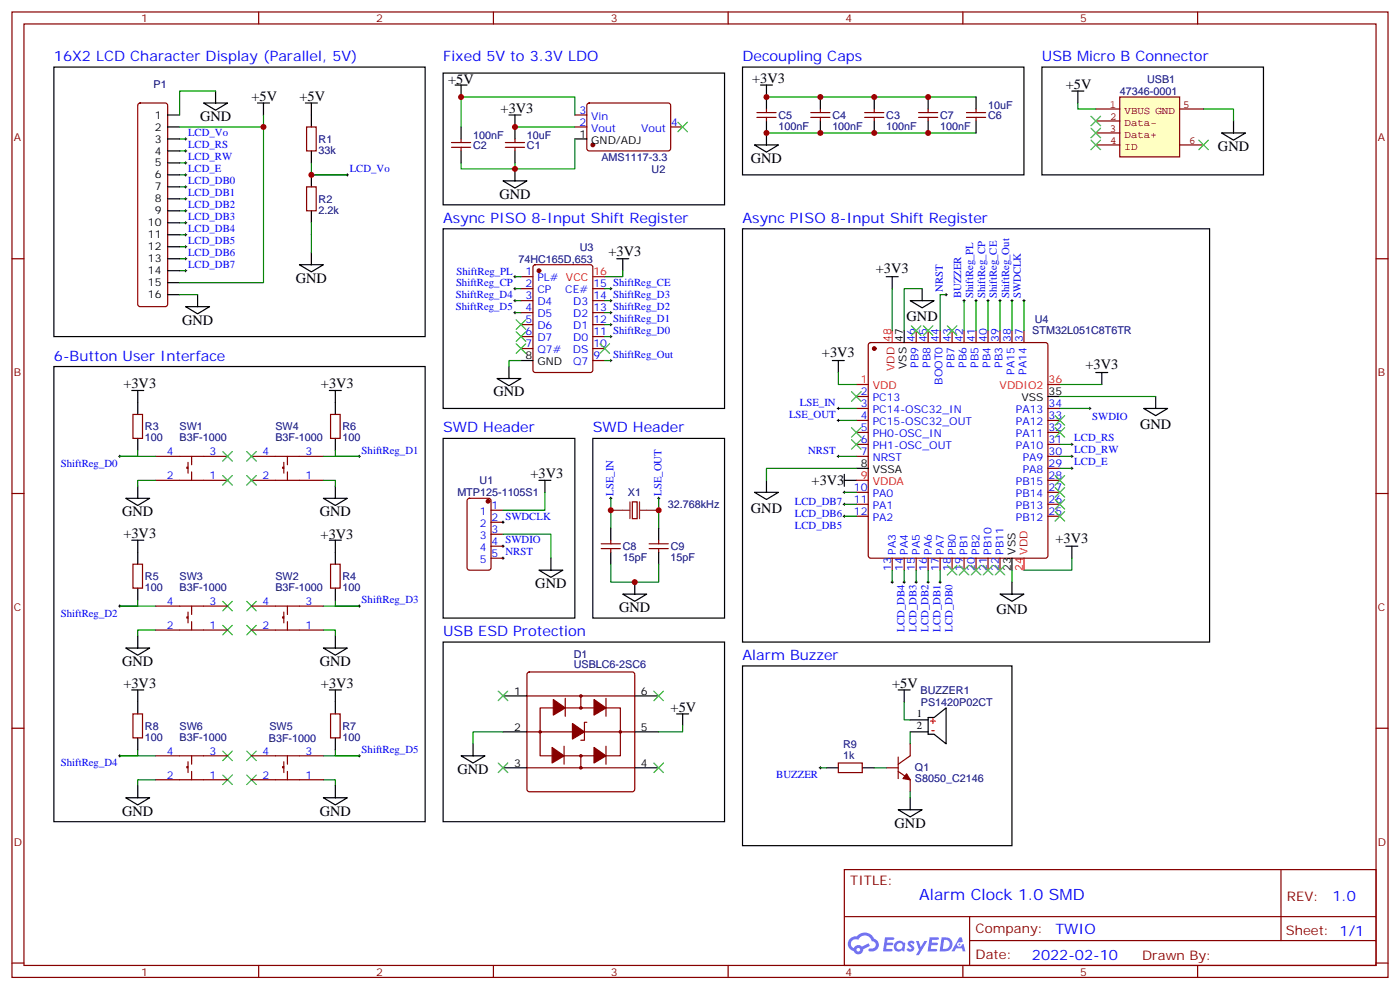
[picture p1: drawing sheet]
<svg xmlns="http://www.w3.org/2000/svg" width="412mm" height="292mm" viewBox="0 0 412 292" stroke-linecap="round" stroke-linejoin="round" font-family="sans-serif">
<g fill="none" stroke="#870000" stroke-width=".35">
<path d="M3.5 3.5h405.4v284.4h-405.4zM7.1 7.1h398.2v277.2h-398.2zM76.2 3.5v3.6M145.3 3.5v3.6M214.5 3.5v3.6M283.6 3.5v3.6M352.8 3.5v3.6M3.5 76.2h3.6M405.3 76.2h3.6M3.5 145.3h3.6M405.3 145.3h3.6M3.5 214.5h3.6"/>
<path d="M405.3 214.5h3.6M248.7 256.1h156.6v28.2h-156.6zM377.3 256.1v20.9M248.7 270h156.5M285.6 277h119.6M285.6 270v14.1M3.5 283.6h3.6M76.2 284.3v3.6M145.3 284.3v3.6M214.5 284.3v3.6M283.6 284.3v3.6M352.8 284.3v3.6"/>
<path d="M405.3 283.6h3.6"/>
</g>
<g fill="#5487ff">
<path d="M267.7 277.3a1.22 1.22 0 0 1 1.7 .3l-.4 .5a.47 .47 0 0 0-.3-.4 .47 .47 0 0 0-.5 .2l.1 .3a1.14 1.14 0 0 1 .8 1.7 1.14 1.14 0 0 1-1.9 0l-.2-.2 .5-.5 .7 .4a.29 .29 0 0 0 .3-.3 .29 .29 0 0 0-.2-.3 1.04 1.04 0 0 1-.6-1.7z"/>
<path d="M260.7 276h2.4l.3 .2-.2 .5-1.8 .1-.1 .8h1.5l.3 .4-.3 .4h-1.6l-.2 1.1h1.7l.2 .3-.2 .3-2.6 .1z"/>
<path d="M273.8 276h2.4l.3 .2-.1 .5-1.8 .1-.2 .8h1.6l.3 .4-.4 .4h-1.6l-.1 1.1h1.7l.2 .3-.2 .3-2.6 .1z"/>
<path d="M282.6 276.1h.7l.3 1.2-.6 .3a.69 .69 0 0 0-1 .3 .69 .69 0 0 0 .4 1 .69 .69 0 0 0 .9-.7l.5-.2 .6 2.2h-.8l-.2-.9h-1.8l-.5 .9h-.8z"/>
<path d="M269.8 277.1h.8l.6 1.8 1.1-1.8h.9l-2.6 4.2h-.8l.9-1.5z"/>
<path d="M277.4 276.1l-.6 4.1h1.3a2.11 2.11 0 0 0 2.5-2.1 2.11 2.11 0 0 0-2.5-2zM278.1 276.8a1.39 1.39 0 0 1 1.7 1.4 1.39 1.39 0 0 1-1.8 1.3h-.3z"/>
<path d="M263.7 277.7a1.54 1.54 0 0 0-.1 2.1 1.54 1.54 0 0 0 2.2 .2l.6 .2 .3-2.3-.2-.2-.4-.1a1.49 1.49 0 0 0-2.4 .1zM264 278.7a.94 .94 0 0 1 1.8 0 .94 .94 0 0 1-1.8 0z"/>
<path d="M250.4 276.4a2.18 2.18 0 0 0 1.1 3.7 1.44 1.44 0 0 0 1.6 1 1.44 1.44 0 0 0 1.2-1.5l2-1-.5-.8-1.9 1a1.47 1.47 0 0 0-2.4 .4 1.39 1.39 0 0 1-.7-1.9 1.39 1.39 0 0 1 2-.5 2.12 2.12 0 0 1 2.2-1.3 2.12 2.12 0 0 1 1.9 1.7 1.14 1.14 0 0 1 1.1 1.4 1.14 1.14 0 0 1-1.7 .8 .43 .43 0 0 0-.5 .3 .43 .43 0 0 0 .4 .5 1.98 1.98 0 0 0 2.5-1.2 1.98 1.98 0 0 0-1.2-2.5 3.1 3.1 0 0 0-5.3-.7l-.9 .1zM252.3 279.7a.55 .55 0 0 1 1.1 0 .55 .55 0 0 1-1.1 0z"/>
<circle cx="282.6" cy="278.1" r=".26"/>
</g>
<g fill="none" stroke="#870000" stroke-width=".35">
<path d="M169.3 37.4h3.6M169.3 33.9h3.6M173.1 30.5l.5-.2 23.5 .1 .5 .6-.1 13-.7 .5-23.5-.1-.4-.7v-12.7zM197.6 37.4h3.5M157.2 78.2l.5-.2h16.2l.7 .4v30.6l-.4 .7h-16.5l-.7-.4v-30.6zM153.5 81.5h3.5M153.5 85h3.5M153.5 88.5h3.5M153.5 92.1h3.5M153.5 95.6h3.5M153.5 99.1h3.5M174.6 85h3.6"/>
<path d="M174.6 88.5h3.6M174.6 92.1h3.6M174.6 95.6h3.6M174.6 99.1h3.6M153.5 102.7h3.5M174.6 102.7h3.6M174.6 106.2h3.6M45.9 134.4h21.1M55.4 137.6h-.4v.3h.4M55.4 136.2v3.1M56.4 134.4v2.5M56.4 139v2.5"/>
<path d="M74.1 134.4h21.1M83.6 137.6h-.3v.3h.3M83.6 136.2v3.1M84.7 134.4v2.5M84.7 139v2.5M45.9 141.5h21.1M74.1 141.5h21.1"/>
</g>
<g fill="#870000" stroke="#870000" stroke-width=".35">
<circle cx="174.6" cy="42.7" r=".53"/>
<circle cx="158.7" cy="79.7" r=".53"/>
</g>
<path d="M169.3 40.9h3.6M153.5 106.2h3.5" fill="none" stroke="#000" stroke-width=".35"/>
<path d="M174.6 81.5h3.6" fill="none" stroke="#f00" stroke-width=".35"/>
<path d="M155.5 198.1l.4-.2h30.4l.5 .2 .2 .5v33.9l-.3 .5-.4 .2h-30.4l-.5-.2-.2-.5v-33.9z" fill="#fff" stroke="#870000" stroke-width=".35"/>
<path d="M148.2 205h7M148.2 215.5h7M187 205h7M187 215.5h7M148.2 226.1h7M187 226.1h7" fill="none" stroke="#000" stroke-width=".35"/>
<g fill="none" stroke="#870000" stroke-width=".35">
<path d="M155.2 205h31.8M155.2 215.5h31.8M159.1 208.5h23.6v14.1h-23.6zM166.2 219.8v5.3M166.5 205.7v5.3M171.1 205v3.5M172.9 212.7h-.7v5.3h-1.1M178.5 205.7v5.3M178.5 219.8v5.3M155.2 226.1h31.8M171.1 222.6v3.5"/>
<circle cx="159.1" cy="215.5" r=".35"/>
<circle cx="171.1" cy="208.5" r=".35"/>
<circle cx="171.1" cy="205" r=".35"/>
<circle cx="182.7" cy="215.5" r=".35"/>
<circle cx="171.1" cy="222.6" r=".35"/>
<circle cx="171.1" cy="226.1" r=".35"/>
</g>
<g fill="#870000" stroke="#870000" stroke-width=".35">
<path d="M168.6 213.1l3.6 2.4-3.6 2.2z"/>
<path d="M163 206l3.5 2.5-3.5 2.1z"/>
<path d="M175 206l3.5 2.5-3.5 2.1z"/>
<path d="M162.6 220.1l3.6 2.5-3.6 2.1z"/>
<path d="M175 220.1l3.5 2.5-3.5 2.1z"/>
</g>
<path d="M329.8 28.6h17.7v17.6h-17.7z" fill="#ffffc2" stroke="#850000" stroke-width=".35"/>
<path d="M322.8 32.1h7M322.8 35.6h7M322.8 39.2h7M347.5 32.1h7M322.8 42.7h7M347.5 42.7h7" fill="none" stroke="#850000" stroke-width=".35"/>
<g fill="none" stroke="#870000" stroke-width=".35">
<path d="M40.8 30.5l.5-.2h7.4l.5 .2 .2 .5v58.6l-.2 .5-.5 .2h-7.4l-.5-.2-.2-.5v-58.6zM90.3 37.4h2.8v7.1h-2.8zM223 34.6h5.6M223 33.2h5.6M225.8 32.1v1.1M225.8 34.6v1M238.8 34.6h5.7M238.8 33.2h5.7M241.7 32.1v1.1M241.7 34.6v1M254.7 34.6h5.6M254.7 33.2h5.6"/>
<path d="M257.5 32.1v1.1M257.5 34.6v1M270.6 34.6h5.6M270.6 33.2h5.6M273.4 32.1v1.1M273.4 34.6v1M284.7 34.6h5.6M284.7 33.2h5.6M287.5 32.1v1.1M287.5 34.6v1M90.3 55h2.8v7.1h-2.8zM133 42h5.6"/>
<path d="M133 43.4h5.6M135.8 40.9v1.1M135.8 43.4v1.1M148.9 42h5.6M148.9 43.4h5.6M151.7 40.9v1.1M151.7 43.4v1.1M269.9 97.4v3.5M273.4 97.4v3.5M276.9 97.4v3.5M280.5 97.4v3.5M284 97.4v3.5"/>
<path d="M287.5 97.4v3.5M291 97.4v3.5M294.6 97.4v3.5M298.1 97.4v3.5M301.6 97.4v3.5M252.2 116.8h3.6M256 101.1l.5-.2h51.5l.5 .2 .2 .5v62.1l-.3 .5-.4 .2h-51.5l-.5-.2-.2-.5v-62.1zM39.2 122.1h2.8v7h-2.8zM97.4 122.1h2.8v7h-2.8zM252.2 120.3h3.6M252.2 123.8h3.6M252.2 127.4h3.6"/>
<path d="M252.2 130.9h3.6M252.2 134.4h3.6M308.7 120.3h3.5M308.7 123.8h3.5M308.7 127.4h3.5M308.7 130.9h3.5M308.7 134.4h3.5M308.7 137.9h3.5M137.8 147l.5-.2h5.6l.7 .4v20l-.4 .7h-5.9l-.7-.4v-20zM144.6 150.3h3.6M144.6 153.8h3.6M144.6 157.3h3.6"/>
<path d="M179.9 159.1v1.1M186.3 147.8h1.4v5h-1.4zM194 159.1v1.1M252.2 145h3.6M252.2 148.5h3.6M252.2 152h3.6M308.7 145h3.5M308.7 148.5h3.5M308.7 152h3.5M308.7 141.5h3.5M39.2 166.2h2.8v7h-2.8zM45.9 178.5h21.1"/>
<path d="M56.4 178.5v2.5M74.1 178.5h21.1M84.7 178.5v2.5M97.4 166.2h2.8v7h-2.8zM144.6 160.9h3.6M144.6 164.4h3.6M177.1 161.6h5.6M177.1 160.2h5.6M179.9 161.6v1M191.2 161.6h5.6M191.2 160.2h5.6M194 161.6v1"/>
<path d="M262.8 164.4v3.5M266.3 164.4v3.5M269.9 164.4v3.5M273.4 164.4v3.5M276.9 164.4v3.5M280.5 164.4v3.5M284 164.4v3.5M287.5 164.4v3.5M291 164.4v3.5M294.6 164.4v3.5M45.9 185.6h21.1M55.4 181.7h-.4v.3h.4"/>
<path d="M55.4 180.3v3.1M56.4 183.1v2.5M74.1 185.6h21.1M83.6 181.7h-.3v.3h.3M83.6 180.3v3.1M84.7 183.1v2.5M39.2 210.3h2.8v7h-2.8zM97.4 210.3h2.8v7h-2.8zM268.1 219.1v3.5l-3.5 2.5M45.9 222.6h21.1M45.9 229.7h21.1M55.4 225.8h-.4v.3h.4"/>
<path d="M55.4 224.4v3.1M56.4 222.6v2.5M56.4 227.2v2.5M74.1 222.6h21.1M74.1 229.7h21.1M83.6 225.8h-.3v.3h.3M83.6 224.4v3.1M84.7 222.6v2.5M84.7 227.2v2.5M246.9 224.7h7.1v2.8h-7.1zM261.1 226.1h3.5M264.6 227.2l3.5 2.5v3.5"/>
<path d="M264.6 223v6.3"/>
</g>
<g fill="none" stroke="#000" stroke-width=".35">
<path d="M15.9 19.8h109.3v79.3h-109.3zM218.7 19.8h82.9v31.7h-82.9zM306.9 19.8h65.3v31.7h-65.3zM49.4 33.9h3.5M49.4 37.4h3.5M60 30.3h7l-3.5 2.2zM63.5 26.8v3.5M75.8 30.3h3.6M77.6 30.3v3.6M90 30.3h3.5M91.7 30.3v7.1M130.5 21.5h82.9v38.8h-82.9z"/>
<path d="M134.1 25h3.5M135.8 25v3.6M135.8 37.4v3.5M149.9 33.9h3.6M151.7 33.9v7M224 25h3.5M225.8 25v7.1M225.8 35.6v7.1M241.7 28.6v3.5M241.7 35.6v3.6M257.5 28.6v3.5M257.5 35.6v3.6"/>
<path d="M273.4 28.6v3.5M273.4 35.6v3.6M287.5 28.6v3.5M287.5 35.6v3.6M315.7 26.8h3.6M317.5 26.8v3.5M359.8 39.2h7.1l-3.5 2.1zM363.4 35.6v3.6M49.4 40.9h3.5M49.4 44.5h3.5M49.4 48h3.5M49.4 51.5h3.5"/>
<path d="M49.4 55h3.5M49.4 58.6h3.5M91.7 44.5v3.5M91.7 51.5v3.5M135.8 44.5v3.5M148.2 53.3h7l-3.5 2.1zM151.7 44.5v3.5M151.7 49.7v3.6M222.2 42.7h7.1l-3.5 2.1zM49.4 76.2h3.5M49.4 62.1h3.5M49.4 65.6h3.5"/>
<path d="M49.4 69.1h3.5M49.4 72.7h3.5M49.4 79.7h3.5M88.2 78h7l-3.5 2.1zM91.7 62.1v3.5M91.7 74.4v3.6M130.5 67.4h82.9v52.9h-82.9zM181.7 76.2h3.5M183.4 76.2v3.5M218.7 67.4h137.6v121.7h-137.6zM49.4 83.3h3.5M49.4 86.8h3.5"/>
<path d="M54.7 90.3h7l-3.5 2.1zM58.2 86.8v3.5M261.1 81.5h3.5M262.8 81.5v3.5M266.3 97.4v3.5M268.1 88.5h7.1l-3.6 2.2zM271.6 85v3.5M15.9 108h109.3v134h-109.3zM38.8 115h3.5M40.6 115v7.1M97 115h3.5M98.8 115v7.1"/>
<path d="M146.4 111.5h7.1l-3.6 2.1zM149.9 108v3.5M245.2 106.2h3.5M246.9 106.2v3.5M308.7 116.8h3.5M322.8 109.7h3.5M324.6 109.7v3.5M340.4 116.8v3.5M40.6 129.1v3.5M98.8 129.1v3.5M130.5 129.1h38.8v52.9h-38.8zM174.6 129.1h38.8v52.9h-38.8z"/>
<path d="M248.7 139.7v3.5M252.2 137.9h3.6M336.9 120.3h7.1l-3.6 2.1zM37 146.8h7.1l-3.5 2.1zM38.8 159.1h3.5M40.6 143.2v3.6M40.6 159.1v7.1M95.2 146.8h7.1l-3.5 2.1zM97 159.1h3.5M98.8 143.2v3.6M98.8 159.1v7.1M158.7 141.5h3.6"/>
<path d="M160.5 141.5v3.5M179.9 155.6v3.5M194 155.6v3.5M222.2 145h7.1l-3.5 2.1zM225.8 141.5v3.5M248.7 141.5h3.5M40.6 173.2v3.5M98.8 173.2v3.5M158.7 167.9h7.1l-3.5 2.1zM162.3 164.4v3.5M179.9 162.6v3.6M183.4 175h7.1l-3.5 2.1z"/>
<path d="M187 171.4v3.6M194 162.6v3.6M294.6 175h7l-3.5 2.1zM298.1 164.4v3.5M298.1 171.4v3.6M314 160.9h3.5M315.7 160.9v3.5M37 190.9h7.1l-3.5 2.1zM40.6 187.3v3.6M95.2 190.9h7.1l-3.5 2.1zM98.8 187.3v3.6M130.5 189.1h82.9v52.9h-82.9z"/>
<path d="M218.7 196.1h79.4v53h-79.4zM38.8 203.2h3.5M40.6 203.2v7.1M40.6 217.3v3.5M97 203.2h3.5M98.8 203.2v7.1M98.8 217.3v3.5M139.3 219.1v3.5M199.3 210.3h3.5M201.1 210.3v3.5M264.6 203.2h3.5M266.3 203.2v3.5"/>
<path d="M268.1 212h5.3M268.1 215.5h5.3M273.4 211.3h1.8l3.5-2.8v10.6l-3.5-2.8h-1.8zM37 234.9h7.1l-3.5 2.2zM40.6 231.4v3.5M95.2 234.9h7.1l-3.5 2.2zM98.8 231.4v3.5M135.8 222.6h7.1l-3.6 2.1zM243.4 226.1h3.5M254 226.1h3.5M264.6 238.5h7l-3.5 2.1zM268.1 234.9v3.6"/>
</g>
<g fill="none" stroke="#008700" stroke-width=".35">
<path d="M63.5 26.8h-10.6v7.1M77.6 33.9v3.5h-24.7M77.6 37.4v45.9h-24.7M151.7 37.4h17.6M169.3 33.9v-5.3h-33.5v8.8M225.8 28.6h61.7M225.8 39.2h61.7M317.5 30.3v1.8h5.3M354.5 32.1h8.9v3.5M52.9 58.6h1.8M52.9 55h1.8M52.9 51.5h1.8"/>
<path d="M52.9 48h1.8M52.9 44.5h1.8M52.9 40.9h1.8M91.7 48v3.5h10.6h-10.6M151.7 48v1.7M169.3 40.9v8.8h-33.5v-1.7M52.9 79.7h1.8M52.9 76.2h1.8M52.9 72.7h1.8M52.9 69.1h1.8M52.9 65.6h1.8M52.9 62.1h1.8"/>
<path d="M91.7 65.6v8.8M183.4 79.7v1.8h-5.2M52.9 86.8h5.3M151.7 92.1h1.8M151.7 88.5h1.8M151.7 85h1.8M151.7 81.5h1.8M178.2 92.1h1.7M178.2 88.5h1.7M178.2 85h1.7M178.2 99.1h1.7M178.2 95.6h1.7"/>
<path d="M262.8 85v12.4M271.6 85h-5.3v12.4M278.7 86.8h-1.8v10.6M284 88.5v8.9M287.5 88.5v8.9M291 88.5v8.9M294.6 88.5v8.9M298.1 88.5v8.9M301.6 88.5v8.9M153.5 106.2h-3.6v1.8M178.2 106.2h1.7M246.9 109.7v3.5h5.3"/>
<path d="M312.2 113.2h12.4M312.2 116.8h28.2M40.6 132.6v1.8h-5.3h10.6M98.8 132.6v1.8h7h-10.6M246.9 134.4h5.3M246.9 123.8h5.3M246.9 120.3h5.3M252.2 137.9h-26.4v3.6M312.2 134.4h3.5M312.2 120.3h8.8M312.2 130.9h3.5M312.2 137.9h3.5"/>
<path d="M45.9 141.5h-5.3v1.7M95.2 141.5h3.6v1.7M148.2 157.3h14.1v7.1M160.5 145v5.3h-12.3M179.9 146.8v8.8M194 146.8v8.8M248.7 145h3.5M248.7 148.5h3.5M248.7 152h3.5M40.6 176.7v1.8h-5.3h10.6M98.8 176.7v1.8h7h-10.6M179.9 166.2v5.2h14.1v-5.2"/>
<path d="M262.8 167.9v3.5M266.3 167.9v3.5M269.9 167.9v3.5M273.4 167.9v3.5M276.9 167.9v3.5M298.1 167.9v3.5M315.7 164.4v3.5h-14.1M45.9 185.6h-5.3v1.7M95.2 185.6h3.6v1.7M148.2 215.5h-8.9v3.6M201.1 213.8v1.7h-7.1M266.3 206.7v5.3h1.8"/>
<path d="M268.1 215.5v3.6M40.6 220.8v1.8h-5.3h10.6M45.9 229.7h-5.3v1.7M95.2 229.7h3.6v1.7M98.8 220.8v1.8h7h-10.6M241.7 226.1h1.7M257.5 226.1h3.6M268.1 233.2v1.7"/>
</g>
<g fill="none" stroke="#000" stroke-width=".29">
<path d="M54.3 40.9h.7M54.3 44.5h.7M54.3 48h.7M54.3 51.5h.7M54.3 55h.7M54.3 58.6h.7M54.7 40.6v.7M54.7 44.1v.7M54.7 47.6v.7M54.7 51.2v.7M54.7 54.7v.7M54.7 58.2v.7"/>
<path d="M102 51.5h.7M102.3 51.2v.7M54.3 62.1h.7M54.3 65.6h.7M54.3 69.1h.7M54.3 72.7h.7M54.3 76.2h.7M54.3 79.7h.7M54.7 61.7v.7M54.7 65.3v.7M54.7 68.8v.7M54.7 72.3v.7"/>
<path d="M54.7 75.8v.8M54.7 79.4v.7M151.3 81.5h.7M151.3 85h.7M151.3 88.5h.7M151.3 92.1h.7M151.7 81.1v.7M151.7 84.7v.7M151.7 88.2v.7M151.7 91.7v.7M179.6 85h.7M179.6 88.5h.7"/>
<path d="M179.6 92.1h.7M179.6 95.6h.7M179.6 99.1h.7M179.9 84.7v.7M179.9 88.2v.7M179.9 91.7v.7M179.9 95.2v.8M179.9 98.8v.7M278.3 86.8h.7M278.7 86.4v.7M283.6 88.5h.7M284 88.2v.7"/>
<path d="M287.2 88.5h.7M287.5 88.2v.7M290.7 88.5h.7M291 88.2v.7M294.2 88.5h.7M294.6 88.2v.7M297.7 88.5h.7M298.1 88.2v.7M301.3 88.5h.7M301.6 88.2v.7M179.6 106.2h.7M179.9 105.8v.7"/>
<path d="M246.9 119.9v.8M321 119.9v.8M34.9 134.4h.7M35.3 134.1v.7M105.5 134.4h.7M105.8 134.1v.7M246.6 134.4h.7M246.6 123.8h.7M246.6 120.3h.7M246.9 123.5v.7M246.9 134.1v.7M315.4 134.4h.7"/>
<path d="M315.4 130.9h.7M315.4 137.9h.7M315.7 130.5v.7M315.7 134.1v.7M315.7 137.6v.7M320.7 120.3h.7M147.8 153.8h.7M148.2 153.5v.7M179.6 146.8h.7M179.9 146.4v.7M193.7 146.8h.7M194 146.4v.7"/>
<path d="M248.4 145h.7M248.4 148.5h.7M248.4 152h.7M248.7 144.6v.7M248.7 148.2v.7M248.7 151.7v.7M34.9 178.5h.7M35.3 178.2v.7M105.5 178.5h.7M105.8 178.2v.7M147.8 160.9h.7M147.8 164.4h.7"/>
<path d="M148.2 160.5v.7M148.2 164v.7M262.5 171.4h.7M262.8 171.1v.7M266 171.4h.7M266.3 171.1v.7M269.5 171.4h.7M269.9 171.1v.7M273 171.4h.8M273.4 171.1v.7M276.6 171.4h.7M276.9 171.1v.7"/>
<path d="M34.9 222.6h.7M35.3 222.2v.8M105.5 222.6h.7M105.8 222.2v.8M241.3 226.1h.7M241.7 225.8v.7"/>
</g>
<g fill="none" stroke="#3c3" stroke-width=".35">
<path d="M199.7 36l2.8 2.8M202.5 36l-2.8 2.8M321.4 34.2l2.8 2.8M321.4 37.7l2.8 2.9M324.2 34.2l-2.8 2.8M324.2 37.7l-2.8 2.9M321.4 41.3l2.8 2.8M324.2 41.3l-2.8 2.8M353.1 41.3l2.9 2.8M356 41.3l-2.9 2.8M152 94.2l2.9 2.8M152 97.7l2.9 2.8"/>
<path d="M154.9 97.7l-2.9 2.8M154.9 94.2l-2.9 2.8M268.5 96l2.8 2.8M271.3 96l-2.8 2.8M272 96l2.8 2.8M274.8 96l-2.8 2.8M279 96l2.9 2.8M281.9 96l-2.9 2.8M152 101.2l2.9 2.9M154.9 101.2l-2.9 2.9M176.7 101.2l2.9 2.9M179.6 101.2l-2.9 2.9"/>
<path d="M250.8 115.4l2.8 2.8M253.6 115.4l-2.8 2.8M65.6 133l2.8 2.8M68.4 133l-2.8 2.8M72.7 133l2.8 2.8M75.5 133l-2.8 2.8M250.8 125.9l2.8 2.9M250.8 129.5l2.8 2.8M253.6 125.9l-2.8 2.9M253.6 129.5l-2.8 2.8M310.8 122.4l2.8 2.8M310.8 125.9l2.8 2.9"/>
<path d="M313.6 122.4l-2.8 2.8M313.6 125.9l-2.8 2.9M65.6 140.1l2.8 2.8M68.4 140.1l-2.8 2.8M72.7 140.1l2.8 2.8M75.5 140.1l-2.8 2.8M310.8 150.6l2.8 2.9M310.8 147.1l2.8 2.8M310.8 143.6l2.8 2.8M310.8 140.1l2.8 2.8M313.6 150.6l-2.8 2.9M313.6 147.1l-2.8 2.8"/>
<path d="M313.6 143.6l-2.8 2.8M313.6 140.1l-2.8 2.8M65.6 177.1l2.8 2.8M68.4 177.1l-2.8 2.8M72.7 177.1l2.8 2.8M75.5 177.1l-2.8 2.8M279 166.5l2.9 2.8M281.9 166.5l-2.9 2.8M282.6 166.5l2.8 2.8M285.4 166.5l-2.8 2.8M286.1 166.5l2.8 2.8M288.9 166.5l-2.8 2.8"/>
<path d="M289.6 166.5l2.9 2.8M292.5 166.5l-2.9 2.8M293.2 166.5l2.8 2.8M296 166.5l-2.8 2.8M65.6 184.2l2.8 2.8M68.4 184.2l-2.8 2.8M72.7 184.2l2.8 2.8M75.5 184.2l-2.8 2.8M146.8 203.6l2.8 2.8M149.6 203.6l-2.8 2.8M192.6 203.6l2.8 2.8M195.4 203.6l-2.8 2.8"/>
<path d="M65.6 228.2l2.8 2.9M65.6 221.2l2.8 2.8M68.4 228.2l-2.8 2.9M68.4 221.2l-2.8 2.8M72.7 228.2l2.8 2.9M72.7 221.2l2.8 2.8M75.5 221.2l-2.8 2.8M75.5 228.2l-2.8 2.9M146.8 224.7l2.8 2.8M149.6 224.7l-2.8 2.8M192.6 224.7l2.8 2.8M195.4 224.7l-2.8 2.8"/>
</g>
<path d="M179.9 150.3h5.7M185.6 147.8v5M188.4 147.8v5M188.4 150.3h5.6" fill="none" stroke="#8c2424" stroke-width=".35"/>
<g fill="#870000" stroke="#870000" stroke-width=".35">
<path d="M267.1 227.9l1 1.8-2.1-.4z"/>
<circle cx="143.8" cy="147.6" r=".53"/>
<circle cx="257.5" cy="102.7" r=".53"/>
</g>
<path d="M262.8 97.4v3.5M252.2 113.2h3.6M308.7 113.2h3.5M252.2 141.5h3.6M301.6 164.4v3.5M274.1 212.4h1.4M274.5 215.2h.7M274.8 211.7v1.4" fill="none" stroke="#f00" stroke-width=".35"/>
<g fill="#c00">
<circle cx="91.7" cy="51.5" r=".88"/>
<circle cx="151.7" cy="49.7" r=".88"/>
<circle cx="241.7" cy="28.6" r=".88"/>
<circle cx="241.7" cy="39.2" r=".88"/>
<circle cx="225.8" cy="28.6" r=".88"/>
<circle cx="225.8" cy="39.2" r=".88"/>
<circle cx="257.5" cy="28.6" r=".88"/>
<circle cx="257.5" cy="39.2" r=".88"/>
<circle cx="273.4" cy="39.2" r=".88"/>
<circle cx="273.4" cy="28.6" r=".88"/>
<circle cx="179.9" cy="150.3" r=".88"/>
<circle cx="194" cy="150.3" r=".88"/>
<circle cx="187" cy="171.4" r=".88"/>
<circle cx="151.7" cy="37.4" r=".88"/>
<circle cx="135.8" cy="28.6" r=".88"/>
<circle cx="77.6" cy="37.4" r=".88"/>
</g>
<text font-size="4.6" fill="#00f" x="270.8" y="265.1">Alarm Clock 1.0 SMD</text>
<g font-size="4.2" fill="#00f">
<text x="15.9" y="18">16X2 LCD Character Display (Parallel, 5V)</text>
<text x="130.5" y="18">Fixed 5V to 3.3V LDO</text>
<text x="218.7" y="18">Decoupling Caps</text>
<text x="306.9" y="18">USB Micro B Connector</text>
<text x="130.5" y="65.6">Async PISO 8-Input Shift Register</text>
<text x="218.7" y="65.6">Async PISO 8-Input Shift Register</text>
<text x="15.9" y="106.2">6-Button User Interface</text>
<text x="130.5" y="127.4">SWD Header</text>
<text x="174.6" y="127.4">SWD Header</text>
<text x="130.5" y="187.3">USB ESD Protection</text>
<text x="218.7" y="194.4">Alarm Buzzer</text>
<text x="392.5" y="265.4">1.0</text>
<text x="310.9" y="274.9">TWIO</text>
<text x="304" y="282.7">2022-02-10</text>
</g>
<g font-size="4.2">
<text x="74.1" y="29.6">+5V</text>
<text x="88.2" y="29.6">+5V</text>
<text x="132" y="24.7">+5V</text>
<text x="221.5" y="24.3">+3V3</text>
<text x="314" y="26.1">+5V</text>
<text x="58.9" y="35.6">GND</text>
<text x="147.5" y="33.2">+3V3</text>
<text x="221.2" y="48">GND</text>
<text x="358.8" y="44.5">GND</text>
<text x="147.1" y="58.6">GND</text>
<text x="179.2" y="75.5">+3V3</text>
<text x="87.1" y="83.3">GND</text>
<text x="258" y="80.4">+3V3</text>
<text x="53.6" y="95.6">GND</text>
<text x="267.1" y="94.6">GND</text>
<text x="242.1" y="105.1">+3V3</text>
<text x="319.7" y="108.6">+3V3</text>
<text x="36.3" y="114.3">+3V3</text>
<text x="94.5" y="114.3">+3V3</text>
<text x="145.3" y="116.8">GND</text>
<text x="335.9" y="126.3">GND</text>
<text x="156.3" y="140.8">+3V3</text>
<text x="239.1" y="142.9">+3V3</text>
<text x="36" y="152">GND</text>
<text x="94.2" y="152">GND</text>
<text x="221.2" y="151">GND</text>
<text x="36.3" y="158.4">+3V3</text>
<text x="94.4" y="158.7">+3V3</text>
<text x="310.9" y="159.8">+3V3</text>
<text x="157.7" y="173.2">GND</text>
<text x="182.4" y="180.3">GND</text>
<text x="293.5" y="181">GND</text>
<text x="36" y="196.1">GND</text>
<text x="94.2" y="196.1">GND</text>
<text x="36.3" y="202.5">+3V3</text>
<text x="94.5" y="202.5">+3V3</text>
<text x="262.8" y="202.5">+5V</text>
<text x="197.6" y="209.6">+5V</text>
<text x="134.8" y="227.9">GND</text>
<text x="36" y="240.2">GND</text>
<text x="94.2" y="240.2">GND</text>
<text x="263.5" y="243.8">GND</text>
</g>
<g font-size="3.9" fill="#800">
<text x="250.5" y="260.7">TITLE:</text>
<text x="379.1" y="265.4">REV:</text>
<text x="287.4" y="274.9">Company:</text>
<text x="378.7" y="275.5">Sheet: 1/1</text>
<text x="287.4" y="282.6">Date:</text>
<text x="336.4" y="282.7">Drawn By:</text>
</g>
<g font-size="3.2" fill="#800">
<text x="41.6" y="6.5">1</text>
<text x="110.8" y="6.5">2</text>
<text x="179.9" y="6.5">3</text>
<text x="249.1" y="6.5">4</text>
<text x="318.2" y="6.5">5</text>
<text x="4.1" y="41.6">A</text>
<text x="405.9" y="41.6">A</text>
<text x="4.1" y="110.8">B</text>
<text x="405.9" y="110.8">B</text>
<text x="4.1" y="179.9">C</text>
<text x="405.9" y="179.9">C</text>
<text x="4.1" y="249.1">D</text>
<text x="405.9" y="249.1">D</text>
<text x="41.6" y="287.3">1</text>
<text x="110.8" y="287.3">2</text>
<text x="179.9" y="287.3">3</text>
<text x="249.1" y="287.3">4</text>
<text x="318.2" y="287.3">5</text>
</g>
<g font-size="3.2" fill="#000080">
<text x="45.2" y="26.1">P1</text>
<text x="329.9" y="28">47346-0001</text>
<text x="337.9" y="24.4">USB1</text>
<text x="229.3" y="35">C5</text>
<text x="245.2" y="35">C4</text>
<text x="261.1" y="35">C3</text>
<text x="276.9" y="35">C7</text>
<text x="291" y="32">10uF</text>
<text x="291" y="35.2">C6</text>
<text x="139.3" y="40.8">100nF</text>
<text x="155.2" y="40.9">10uF</text>
<text x="229.3" y="38.2">100nF</text>
<text x="245.2" y="38.2">100nF</text>
<text x="261.1" y="38.2">100nF</text>
<text x="276.9" y="38.2">100nF</text>
<text x="93.8" y="45.2">33k</text>
<text x="93.8" y="42.1">R1</text>
<text x="139.4" y="44">C2</text>
<text x="155.2" y="44">C1</text>
<text x="177.2" y="47.3">AMS1117-3.3</text>
<text x="191.9" y="50.9">U2</text>
<text x="93.8" y="59.7">R2</text>
<text x="93.8" y="62.9">2.2k</text>
<text x="152.7" y="77.3">74HC165D,653</text>
<text x="170.8" y="73.8">U3</text>
<text x="304.8" y="95">U4</text>
<text x="304.1" y="98.5">STM32L051C8T6TR</text>
<text x="42.7" y="129.9">100</text>
<text x="42.7" y="126.7">R3</text>
<text x="52.9" y="130">B3F-1000</text>
<text x="52.9" y="126.8">SW1</text>
<text x="81.1" y="130">B3F-1000</text>
<text x="81.1" y="126.8">SW4</text>
<text x="100.9" y="129.9">100</text>
<text x="100.9" y="126.7">R6</text>
<text x="141.3" y="142.5">U1</text>
<text x="134.7" y="146.1">MTP125-1105S1</text>
<text x="185" y="146.1">X1</text>
<text x="196.7" y="149.7">32.768kHz</text>
<text x="183.4" y="165.2">15pF</text>
<text x="183.4" y="162">C8</text>
<text x="197.6" y="165.2">15pF</text>
<text x="197.6" y="162">C9</text>
<text x="42.7" y="170.8">R5</text>
<text x="52.9" y="170.9">SW3</text>
<text x="81.1" y="170.9">SW2</text>
<text x="100.9" y="170.8">R4</text>
<text x="42.7" y="174">100</text>
<text x="52.9" y="174.1">B3F-1000</text>
<text x="81.1" y="174.1">B3F-1000</text>
<text x="100.9" y="174">100</text>
<text x="169" y="193.7">D1</text>
<text x="169" y="196.8">USBLC6-2SC6</text>
<text x="271.2" y="204.3">BUZZER1</text>
<text x="271.2" y="207.9">PS1420P02CT</text>
<text x="42.7" y="214.9">R8</text>
<text x="52.9" y="214.9">SW6</text>
<text x="79.3" y="214.9">SW5</text>
<text x="100.9" y="214.9">R7</text>
<text x="42.7" y="218.1">100</text>
<text x="52.9" y="218.2">B3F-1000</text>
<text x="79.2" y="218.5">B3F-1000</text>
<text x="100.9" y="218.1">100</text>
<text x="248.4" y="220.4">R9</text>
<text x="248.4" y="223.7">1k</text>
<text x="269.5" y="227.2">Q1</text>
<text x="269.5" y="230.4">S8050_C2146</text>
</g>
<g font-size="3.2">
<text x="45.6" y="34.9">1</text>
<text x="45.6" y="38.5">2</text>
<text x="45.6" y="42">3</text>
<text x="170.7" y="40.6">1</text>
<text x="45.6" y="45.5">4</text>
<text x="174.2" y="42.3">GND/ADJ</text>
<text x="45.6" y="49">5</text>
<text x="45.6" y="52.6">6</text>
<text x="45.6" y="56.1">7</text>
<text x="45.6" y="59.6">8</text>
<text x="45.6" y="63.1">9</text>
<text x="43.6" y="66.7">10</text>
<text x="43.6" y="70.2">11</text>
<text x="43.6" y="73.7">12</text>
<text x="43.6" y="77.3">13</text>
<text x="43.6" y="80.8">14</text>
<text x="43.6" y="84.3">15</text>
<text x="43.6" y="87.8">16</text>
<text x="266" y="100.7" transform="rotate(-90 266 100.7)">47</text>
<text x="154.8" y="105.8">8</text>
<text x="158.3" y="107.6">GND</text>
<text x="267.1" y="108.7" transform="rotate(-90 267.1 108.7)">VSS</text>
<text x="300.9" y="118.2">VSS</text>
<text x="308.9" y="116.4">35</text>
<text x="253.6" y="137.6">8</text>
<text x="257.1" y="139.3">VSSA</text>
<text x="299.2" y="163.3" transform="rotate(-90 299.2 163.3)">VSS</text>
<text x="297.7" y="168.3" transform="rotate(-90 297.7 168.3)">23</text>
<text x="151.4" y="204.6">1</text>
<text x="188.7" y="204.6">6</text>
<text x="151.4" y="215.2">2</text>
<text x="188.7" y="215.2">5</text>
<text x="270.1" y="211.3">1</text>
<text x="270.1" y="214.8">2</text>
<text x="151.4" y="225.8">3</text>
<text x="188.7" y="225.8">4</text>
</g>
<g font-size="3.2" fill="#00f">
<text x="170.7" y="33.5">3</text>
<text x="174.2" y="35.3">Vin</text>
<text x="55.4" y="40">LCD_Vo</text>
<text x="170.7" y="37">2</text>
<text x="174.2" y="38.8">Vout</text>
<text x="188.9" y="38.8">Vout</text>
<text x="197.7" y="37">4</text>
<text x="55.4" y="43.6">LCD_RS</text>
<text x="55.4" y="47.1">LCD_RW</text>
<text x="55.4" y="50.6">LCD_E</text>
<text x="103" y="50.6">LCD_Vo</text>
<text x="55.4" y="54.2">LCD_DB0</text>
<text x="55.4" y="57.7">LCD_DB1</text>
<text x="55.4" y="61.2">LCD_DB2</text>
<text x="55.4" y="64.7">LCD_DB3</text>
<text x="55.4" y="68.3">LCD_DB4</text>
<text x="55.4" y="71.8">LCD_DB5</text>
<text x="55.4" y="75.3">LCD_DB6</text>
<text x="55.4" y="78.8">LCD_DB7</text>
<text x="134.5" y="80.8">ShiftReg_PL</text>
<text x="154.8" y="81.1">1</text>
<text x="158.3" y="82.9">PL# VCC</text>
<text x="134.3" y="87.9">ShiftReg_D4</text>
<text x="134.3" y="84.4">ShiftReg_CP</text>
<text x="154.8" y="84.7">2</text>
<text x="154.8" y="88.2">3</text>
<text x="158.3" y="86.4">CP</text>
<text x="158.3" y="90">D4</text>
<text x="166.5" y="86.4">CE#</text>
<text x="168.9" y="90">D3</text>
<text x="174.8" y="88.2">14 ShiftReg_D3</text>
<text x="174.8" y="84.7">15 ShiftReg_CE</text>
<text x="277.7" y="86" transform="rotate(-90 277.7 86)">NRST</text>
<text x="283.1" y="87.9" transform="rotate(-90 283.1 87.9)">BUZZER</text>
<text x="286.7" y="87.8" transform="rotate(-90 286.7 87.8)">ShiftReg_PL</text>
<text x="290.2" y="87.8" transform="rotate(-90 290.2 87.8)">ShiftReg_CP</text>
<text x="293.7" y="87.8" transform="rotate(-90 293.7 87.8)">ShiftReg_CE</text>
<text x="297.2" y="87.8" transform="rotate(-90 297.2 87.8)">ShiftReg_Out</text>
<text x="300.7" y="87.8" transform="rotate(-90 300.7 87.8)">SWDCLK</text>
<text x="134.3" y="91.4">ShiftReg_D5</text>
<text x="154.8" y="91.7">4</text>
<text x="154.8" y="95.2">5</text>
<text x="158.3" y="93.5">D5</text>
<text x="168.9" y="93.5">D2</text>
<text x="174.8" y="95.2">12 ShiftReg_D1</text>
<text x="174.8" y="91.7">13 ShiftReg_D2</text>
<text x="154.8" y="98.8">6</text>
<text x="158.3" y="97">D6</text>
<text x="158.3" y="100.5">D7</text>
<text x="168.9" y="100.5">D0</text>
<text x="168.9" y="97">D1</text>
<text x="174.8" y="98.8">11 ShiftReg_D0</text>
<text x="269.5" y="100.7" transform="rotate(-90 269.5 100.7)">46</text>
<text x="273" y="100.7" transform="rotate(-90 273 100.7)">45</text>
<text x="276.6" y="100.7" transform="rotate(-90 276.6 100.7)">44</text>
<text x="280.1" y="100.7" transform="rotate(-90 280.1 100.7)">43</text>
<text x="283.6" y="100.7" transform="rotate(-90 283.6 100.7)">42</text>
<text x="287.2" y="100.7" transform="rotate(-90 287.2 100.7)">41</text>
<text x="290.7" y="100.7" transform="rotate(-90 290.7 100.7)">40</text>
<text x="294.2" y="100.7" transform="rotate(-90 294.2 100.7)">39</text>
<text x="297.7" y="100.7" transform="rotate(-90 297.7 100.7)">38</text>
<text x="301.3" y="100.7" transform="rotate(-90 301.3 100.7)">37</text>
<text x="154.8" y="102.3">7</text>
<text x="158.3" y="104.1">Q7#</text>
<text x="168.7" y="104.1">DS</text>
<text x="168.8" y="107.6">Q7</text>
<text x="174.8" y="105.8">9</text>
<text x="174.8" y="102.3">10</text>
<text x="180.6" y="105.3">ShiftReg_Out</text>
<text x="270.6" y="108.3" transform="rotate(-90 270.6 108.3)">PB9</text>
<text x="274.1" y="108.3" transform="rotate(-90 274.1 108.3)">PB8</text>
<text x="277.6" y="113.3" transform="rotate(-90 277.6 113.3)">BOOT0</text>
<text x="281.2" y="108.3" transform="rotate(-90 281.2 108.3)">PB7</text>
<text x="284.7" y="108.3" transform="rotate(-90 284.7 108.3)">PB6</text>
<text x="288.2" y="108.3" transform="rotate(-90 288.2 108.3)">PB5</text>
<text x="291.7" y="108.3" transform="rotate(-90 291.7 108.3)">PB4</text>
<text x="295.3" y="108.3" transform="rotate(-90 295.3 108.3)">PB3</text>
<text x="298.8" y="110.3" transform="rotate(-90 298.8 110.3)">PA15</text>
<text x="302.3" y="110.3" transform="rotate(-90 302.3 110.3)">PA14</text>
<text x="235.6" y="119.7">LSE_IN</text>
<text x="253.6" y="116.4">2</text>
<text x="253.6" y="119.9">3</text>
<text x="257.1" y="118.2">PC13</text>
<text x="308.9" y="119.9">34</text>
<text x="232.4" y="123.2">LSE_OUT</text>
<text x="253.6" y="123.5">4</text>
<text x="257.1" y="121.7">PC14-OSC32_IN</text>
<text x="257.1" y="125.2">PC15-OSC32_OUT</text>
<text x="299.3" y="125.2">PA12</text>
<text x="299.3" y="121.7">PA13</text>
<text x="308.9" y="123.5">33</text>
<text x="321.7" y="123.6">SWDIO</text>
<text x="253.6" y="127">5</text>
<text x="253.6" y="130.5">6</text>
<text x="257.1" y="128.8">PH0-OSC_IN</text>
<text x="299.3" y="128.8">PA11</text>
<text x="308.9" y="130.5">31</text>
<text x="308.9" y="127">32</text>
<text x="316.4" y="130">LCD_RS</text>
<text x="17.9" y="137.5">ShiftReg_D0</text>
<text x="49.1" y="134.1">4</text>
<text x="61.7" y="134.1">3</text>
<text x="77.4" y="134.1">4</text>
<text x="90" y="134.1">3</text>
<text x="106.5" y="133.6">ShiftReg_D1</text>
<text x="238.1" y="133.7">NRST</text>
<text x="253.6" y="134.1">7</text>
<text x="257.1" y="132.3">PH1-OSC_OUT</text>
<text x="257.1" y="135.8">NRST</text>
<text x="299.3" y="132.3">PA10</text>
<text x="301.3" y="135.8">PA9</text>
<text x="308.9" y="137.6">29</text>
<text x="308.9" y="134.1">30</text>
<text x="316.4" y="133.5">LCD_RW</text>
<text x="316.4" y="137.1">LCD_E</text>
<text x="49.1" y="141.1">2</text>
<text x="61.7" y="141.1">1</text>
<text x="77.4" y="141.1">2</text>
<text x="90" y="141.1">1</text>
<text x="299.3" y="142.9">PB15</text>
<text x="301.3" y="139.3">PA8</text>
<text x="308.9" y="141.1">28</text>
<text x="144.8" y="149.9">1</text>
<text x="180.7" y="146" transform="rotate(-90 180.7 146)">LSE_IN</text>
<text x="194.8" y="146" transform="rotate(-90 194.8 146)">LSE_OUT</text>
<text x="234.1" y="148.6">LCD_DB7</text>
<text x="251.6" y="144.6">10</text>
<text x="251.6" y="148.2">11</text>
<text x="257.1" y="146.4">PA0</text>
<text x="257.1" y="149.9">PA1</text>
<text x="299.3" y="149.9">PB13</text>
<text x="299.3" y="146.4">PB14</text>
<text x="308.9" y="148.2">26</text>
<text x="308.9" y="144.6">27</text>
<text x="141.3" y="151.7">1</text>
<text x="141.3" y="155.2">2</text>
<text x="144.8" y="153.5">2 SWDCLK</text>
<text x="234.1" y="152.1">LCD_DB6</text>
<text x="234.1" y="155.7">LCD_DB5</text>
<text x="251.6" y="151.7">12</text>
<text x="257.1" y="153.5">PA2</text>
<text x="299.3" y="153.5">PB12</text>
<text x="308.9" y="151.7">25</text>
<text x="141.3" y="158.8">3</text>
<text x="144.8" y="157">3</text>
<text x="144.8" y="160.5">4 SWDIO</text>
<text x="141.3" y="162.3">4</text>
<text x="141.3" y="165.8">5</text>
<text x="144.8" y="164">5 NRST</text>
<text x="263.9" y="163.3" transform="rotate(-90 263.9 163.3)">PA3</text>
<text x="267.4" y="163.3" transform="rotate(-90 267.4 163.3)">PA4</text>
<text x="270.9" y="163.3" transform="rotate(-90 270.9 163.3)">PA5</text>
<text x="274.5" y="163.3" transform="rotate(-90 274.5 163.3)">PA6</text>
<text x="278" y="163.3" transform="rotate(-90 278 163.3)">PA7</text>
<text x="281.5" y="163.3" transform="rotate(-90 281.5 163.3)">PB0</text>
<text x="285" y="163.3" transform="rotate(-90 285 163.3)">PB1</text>
<text x="288.6" y="163.3" transform="rotate(-90 288.6 163.3)">PB2</text>
<text x="292.1" y="163.3" transform="rotate(-90 292.1 163.3)">PB10</text>
<text x="295.6" y="163.3" transform="rotate(-90 295.6 163.3)">PB11</text>
<text x="262.5" y="168.3" transform="rotate(-90 262.5 168.3)">13</text>
<text x="266" y="168.3" transform="rotate(-90 266 168.3)">14</text>
<text x="269.5" y="168.3" transform="rotate(-90 269.5 168.3)">15</text>
<text x="273" y="168.3" transform="rotate(-90 273 168.3)">16</text>
<text x="276.6" y="168.3" transform="rotate(-90 276.6 168.3)">17</text>
<text x="280.1" y="168.3" transform="rotate(-90 280.1 168.3)">18</text>
<text x="283.6" y="168.3" transform="rotate(-90 283.6 168.3)">19</text>
<text x="287.2" y="168.3" transform="rotate(-90 287.2 168.3)">20</text>
<text x="290.7" y="168.3" transform="rotate(-90 290.7 168.3)">21</text>
<text x="294.2" y="168.3" transform="rotate(-90 294.2 168.3)">22</text>
<text x="49.1" y="178.2">4</text>
<text x="61.7" y="178.2">3</text>
<text x="77.4" y="178.2">4</text>
<text x="90" y="178.2">3</text>
<text x="106.5" y="177.7">ShiftReg_D3</text>
<text x="17.9" y="181.6">ShiftReg_D2</text>
<text x="49.1" y="185.2">2</text>
<text x="61.7" y="185.2">1</text>
<text x="77.4" y="185.2">2</text>
<text x="90" y="185.2">1</text>
<text x="266.4" y="186.1" transform="rotate(-90 266.4 186.1)">LCD_DB4</text>
<text x="270" y="186" transform="rotate(-90 270 186)">LCD_DB3</text>
<text x="273.5" y="186" transform="rotate(-90 273.5 186)">LCD_DB2</text>
<text x="277" y="186" transform="rotate(-90 277 186)">LCD_DB1</text>
<text x="280.5" y="186" transform="rotate(-90 280.5 186)">LCD_DB0</text>
<text x="106.5" y="221.8">ShiftReg_D5</text>
<text x="17.9" y="225.7">ShiftReg_D4</text>
<text x="49.1" y="222.2">4</text>
<text x="61.7" y="222.2">3</text>
<text x="77.4" y="222.2">4</text>
<text x="90" y="222.2">3</text>
<text x="49.1" y="229.3">2</text>
<text x="61.7" y="229.3">1</text>
<text x="77.4" y="229.3">2</text>
<text x="90" y="229.3">1</text>
<text x="228.7" y="229.2">BUZZER</text>
</g>
<g font-size="3.2" fill="#840000">
<text x="326.9" y="31.8">1</text>
<text x="327" y="35.3">2</text>
<text x="331.3" y="33.6">VBUS GND</text>
<text x="348.5" y="31.8">5</text>
<text x="326.9" y="38.8">3</text>
<text x="331.3" y="37.1">Data-</text>
<text x="331.3" y="40.7">Data+</text>
<text x="327" y="42.3">4</text>
<text x="331.3" y="44.2">ID</text>
<text x="350.3" y="42.3">6</text>
</g>
<g font-size="3.2" fill="#f00">
<text x="174.8" y="81.1">16</text>
<text x="262.5" y="100.7" transform="rotate(-90 262.5 100.7)">48</text>
<text x="253.6" y="112.9">1</text>
<text x="263.5" y="109.3" transform="rotate(-90 263.5 109.3)">VDD</text>
<text x="308.9" y="112.9">36</text>
<text x="257.1" y="114.7">VDD</text>
<text x="294.5" y="114.7">VDDIO2</text>
<text x="253.6" y="141.1">9</text>
<text x="257.1" y="142.9">VDDA</text>
<text x="302.7" y="163.3" transform="rotate(-90 302.7 163.3)">VDD</text>
<text x="301.3" y="168.3" transform="rotate(-90 301.3 168.3)">24</text>
</g>
</svg>
